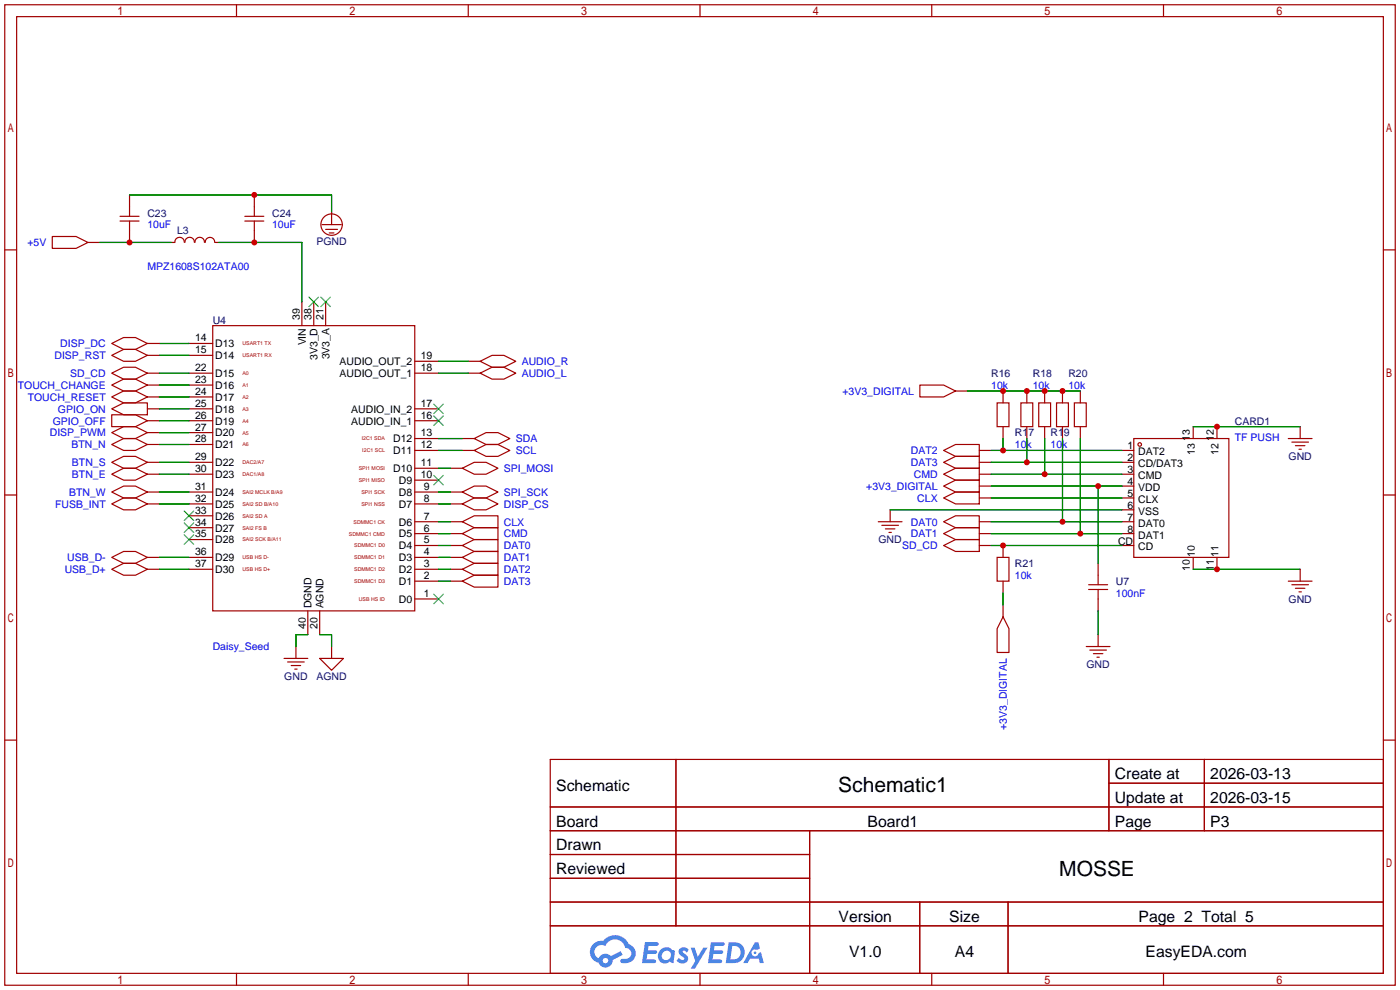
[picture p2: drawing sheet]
<svg xmlns="http://www.w3.org/2000/svg" width="299mm" height="212mm" viewBox="0 0 299 212" stroke-linecap="round" stroke-linejoin="round" font-family="sans-serif">
<g fill="none" stroke="#a10000" stroke-width=".25">
<path d="M1 1h297.2v209.6h-297.2zM3.6 3.6h292.1v204.4h-292.1zM50.5 1v2.6M100.1 1v2.6M149.6 1v2.6M199.1 1v2.6M248.7 1v2.6M1 53.4h2.6M295.7 53.4h2.5M1 105.8h2.6M295.7 105.8h2.5M1 158.2h2.6"/>
<path d="M295.7 158.2h2.5M117.6 162.3h178.1v45.7h-178.1zM117.6 172.5h178.1M117.6 177.5h178.1M144.5 162.3v35.6M173 177.5v30.5M237 162.3v15.2M237 167.4h58.7M257.4 162.3v15.2M117.6 182.6h55.4M117.6 192.8h178.1M117.6 187.7h55.4"/>
<path d="M117.6 197.9h178.1M196.6 192.8v15.2M215.4 192.8v15.2M50.5 208v2.6M100.1 208v2.6M149.6 208v2.6M199.1 208v2.6M248.7 208v2.6"/>
</g>
<g fill="#5487ff">
<path d="M145.3 202.7a1.3 1.3 0 0 1 1.9 .3l-.4 .6a.54 .54 0 0 0-.9-.2l.1 .2a1.34 1.34 0 0 1 .9 1.8 1.47 1.47 0 0 1-2.3-.1l.5-.6 .8 .5a.31 .31 0 0 0 .4-.3 .31 .31 0 0 0-.3-.4 1.12 1.12 0 0 1-.7-1.8z"/>
<path d="M147.6 202.5h.9l.6 2 1.2-2h.9l-2.7 4.6h-.9l1-1.7z"/>
<path d="M137.8 201.4h1.7a1.31 1.31 0 0 1 1.2 .2 .4 .4 0 0 1-.3 .5l-1.8 .1-.1 .9h1.6a.4 .4 0 0 1 .4 .4 .4 .4 0 0 1-.5 .4h-1.6l-.2 1.2h1.4a.46 .46 0 0 1 .5 0 .46 .46 0 0 1 .1 .5l-.4 .2h-2.6z"/>
<path d="M151.9 201.4h1.7a1.32 1.32 0 0 1 1.2 .2 .39 .39 0 0 1-.3 .5l-1.8 .1-.1 .9h1.6a.4 .4 0 0 1 .4 .4 .4 .4 0 0 1-.4 .4h-1.7l-.2 1.2h1.4a.46 .46 0 0 1 .5 0 .46 .46 0 0 1 .1 .5l-.4 .2h-2.6z"/>
<path d="M161.3 201.4h.8l.3 1.3-.6 .4a.75 .75 0 0 0-1.1 .3 .75 .75 0 0 0 .5 1 .75 .75 0 0 0 .9-.7l.5-.2 .6 2.3h-.8l-.3-.9h-1.8l-.5 .9h-1z"/>
<path d="M155.7 201.4l-.6 4.4h1.5a2.27 2.27 0 0 0 2.6-2.2 2.27 2.27 0 0 0-2.7-2.2zM156.5 202.1a1.5 1.5 0 0 1 1.8 1.6 1.5 1.5 0 0 1-1.9 1.4h-.3z"/>
<path d="M141.2 203a1.6 1.6 0 0 0-.3 2.3 1.6 1.6 0 0 0 2.3 .2l.7 .3 .3-2.4-.1-.3-.5-.1a1.58 1.58 0 0 0-2.4 0zM141.8 203.5a.98 .98 0 0 1 1.6 .4 .98 .98 0 0 1-1.1 1.3 .94 .94 0 0 1-.9-.7 .94 .94 0 0 1 .4-1z"/>
<path d="M126.8 201.8a2.37 2.37 0 0 0 1.1 4 1.54 1.54 0 0 0 1.8 1 1.54 1.54 0 0 0 1.2-1.6l2.2-1.1-.5-.8-2 1a1.57 1.57 0 0 0-2.7 .5 1.5 1.5 0 0 1-.7-2.1 1.5 1.5 0 0 1 2.2-.5 2.23 2.23 0 0 1 2.3-1.4 2.23 2.23 0 0 1 2 1.8 1.16 1.16 0 0 1 1.2 1.1 1.16 1.16 0 0 1-1.1 1.2h-.7a.47 .47 0 0 0-.5 .4 .47 .47 0 0 0 .4 .5 2.17 2.17 0 0 0 2.5-.9 2.17 2.17 0 0 0-.3-2.7l-.8-.4a3.2 3.2 0 0 0-5.5-.7l-1.1 .1zM128.8 205.3a.6 .6 0 0 1 1.2 0 .6 .6 0 0 1-1.2 0z"/>
<circle cx="161.4" cy="203.6" r=".28"/>
</g>
<g fill="none" stroke="#a10000" stroke-width=".25">
<path d="M11.2 50.5h5.1l2.5 1.3-2.5 1.3h-5.1zM18.8 51.8h2.5M25.7 47.2h4M25.7 46.2h4M27.7 41.7v4.5M27.7 47.2v4.6M36.6 51.8h.7M37.4 51.8a1.01 1.01 0 0 1 1-1.1 1.01 1.01 0 0 1 1 1.1M39.5 51.8a1.01 1.01 0 0 1 1-1.1 1.01 1.01 0 0 1 1 1.1M41.7 51.8a1.01 1.01 0 0 1 1-1.1 1.01 1.01 0 0 1 1 1.1M43.9 51.8a1.01 1.01 0 0 1 1-1.1 1.01 1.01 0 0 1 1 1.1M46 51.8h.7"/>
<path d="M52.3 47.2h4.1M52.3 46.2h4.1M54.4 41.7v4.5M54.4 47.2v4.6M68.8 48h4.1M69.6 49h2.5M70.4 49.8h1M70.9 45.5v2.5M23.9 79.8l2.5-1.3h2.6l2.5 1.3-2.5 1.2h-2.6zM23.9 73.4l2.5-1.3h2.6l2.5 1.3-2.5 1.3h-2.6zM23.9 75.9l2.5-1.2h2.6l2.5 1.2-2.5 1.3h-2.6zM31.5 73.4h2.5"/>
<path d="M31.5 75.9h2.5M31.5 79.8h2.5M40.4 73.4h5.1M40.4 75.9h5.1M40.4 79.8h5.1M45.5 69.6h43.1v61h-43.1zM64.5 64.5v5.1M67.1 64.5v5.1M69.6 64.5v5.1M88.6 79.8h5.1M88.6 77.2h5.1M100.1 79.8h2.5"/>
<path d="M100.1 77.2h2.5M102.6 79.8l2.6-1.3h2.5l2.5 1.3-2.5 1.2h-2.5zM102.6 77.2l2.6-1.3h2.5l2.5 1.3-2.5 1.3h-2.5zM23.9 87.4l2.5-1.3h5.1v2.5h-5.1zM23.9 88.6h5.1l2.5 1.3-2.5 1.3h-5.1zM23.9 92.5l2.5-1.3h2.6l2.5 1.3-2.5 1.2h-2.6zM23.9 82.3l2.5-1.3h2.6l2.5 1.3-2.5 1.3h-2.6zM23.9 84.8l2.5-1.2h2.6l2.5 1.2-2.5 1.3h-2.6zM23.9 95l2.5-1.3h2.6l2.5 1.3-2.5 1.3h-2.6zM23.9 98.8l2.5-1.3h2.6l2.5 1.3-2.5 1.3h-2.6zM31.5 82.3h2.5M31.5 84.8h2.5"/>
<path d="M31.5 87.4h2.5M31.5 89.9h2.5M31.5 92.5h2.5M31.5 95h2.5M31.5 98.8h2.5M40.4 82.3h5.1M40.4 84.8h5.1M40.4 87.4h5.1M40.4 89.9h5.1M40.4 92.5h5.1M40.4 95h5.1M40.4 98.8h5.1"/>
<path d="M88.6 87.4h5.1M88.6 89.9h5.1M88.6 93.7h5.1M88.6 96.3h5.1M98.8 93.7h2.5M98.8 96.3h2.5M101.3 93.7l2.6-1.2h2.5l2.6 1.2-2.6 1.3h-2.5zM101.3 96.3l2.6-1.3h2.5l2.6 1.3-2.6 1.2h-2.5zM196.6 82.3h5.1l2.5 1.3-2.5 1.2h-5.1zM201.7 96.3l2.5-1.3h5.1v2.5h-5.1zM201.7 98.8l2.5-1.3h5.1v2.6h-5.1zM204.2 83.6h2.6"/>
<path d="M209.3 98.8h2.5M209.3 96.3h2.5M213.1 86.1h2.5v5.1h-2.5zM214.4 83.6v2.5M214.4 91.2v2.5M218.2 86.1h2.5v5.1h-2.5zM219.5 83.6v2.5M219.5 91.2v2.5M222 86.1h2.5v5.1h-2.5zM223.3 83.6v2.5M223.3 91.2v2.5M225.8 86.1h2.5v5.1h-2.5z"/>
<path d="M227.1 83.6v2.5M227.1 91.2v2.5M229.6 86.1h2.6v5.1h-2.6zM230.9 83.6v2.5M230.9 91.2v2.5M239.8 98.8h2.5M239.8 96.3h2.5M242.3 93.7h20.3v25.4h-20.3zM255 91.2v2.5M260.1 91.2v2.5M275.3 93.7h5.1M276.1 94.5h3.6"/>
<path d="M276.9 95.2h2M277.6 96h.5M277.9 91.2v2.5M23.9 101.3l2.5-1.2h2.6l2.5 1.2-2.5 1.3h-2.6zM23.9 105.2l2.5-1.3h2.6l2.5 1.3-2.5 1.2h-2.6zM23.9 107.7l2.5-1.3h2.6l2.5 1.3-2.5 1.3h-2.6zM23.9 119.1l2.5-1.2h2.6l2.5 1.2-2.5 1.3h-2.6zM31.5 101.3h2.5M31.5 105.2h2.5M31.5 107.7h2.5M31.5 119.1h2.5M40.4 101.3h5.1"/>
<path d="M40.4 105.2h5.1M40.4 107.7h5.1M40.4 110.2h5.1M40.4 112.8h5.1M40.4 115.3h5.1M40.4 119.1h5.1M88.6 105.2h5.1M88.6 107.7h5.1M88.6 119.1h5.1M88.6 100.1h5.1M88.6 102.6h5.1M88.6 111.5h5.1"/>
<path d="M88.6 114h5.1M88.6 116.6h5.1M96.3 105.2h2.5M96.3 107.7h2.5M96.3 119.1h2.5M96.3 100.1h2.5M96.3 111.5h2.5M96.3 114h2.5M96.3 116.6h2.5M98.8 111.5l2.5-1.3h5.1v2.6h-5.1zM98.8 114l2.5-1.2h5.1v2.5h-5.1zM98.8 116.6l2.5-1.3h5.1v2.6h-5.1z"/>
<path d="M98.8 119.1l2.5-1.2h5.1v2.5h-5.1zM98.8 105.2l2.5-1.3h2.6l2.5 1.3-2.5 1.2h-2.6zM98.8 107.7l2.5-1.3h2.6l2.5 1.3-2.5 1.3h-2.6zM98.8 100.1l2.5-1.3h2.6l2.5 1.3-2.5 1.2h-2.6zM187.7 111.5h5.1M188.5 112.3h3.5M189.2 113h2.1M190 113.8h.5M190.2 109v2.5M201.7 101.3l2.5-1.2h5.1v2.5h-5.1zM201.7 103.9l2.5-1.3h5.1v2.6h-5.1zM201.7 106.4l2.5-1.2h5.1v2.5h-5.1z"/>
<path d="M201.7 111.5l2.5-1.3h5.1v2.6h-5.1zM201.7 114l2.5-1.2h5.1v2.5h-5.1zM201.7 116.6l2.5-1.3h5.1v2.6h-5.1zM209.3 101.3h2.5M209.3 111.5h2.5M209.3 114h2.5M209.3 116.6h2.5M209.3 103.9h2.5M209.3 106.4h2.5M213.1 119.1h2.5v5.1h-2.5zM214.4 116.6v2.5M239.8 101.3h2.5"/>
<path d="M239.8 111.5h2.5M239.8 114h2.5M239.8 116.6h2.5M239.8 103.9h2.5M239.8 106.4h2.5M239.8 109h2.5M255 119.1v2.6M260.1 119.1v2.6M23.9 121.7l2.5-1.3h2.6l2.5 1.3-2.5 1.2h-2.6zM31.5 121.7h2.5M40.4 121.7h5.1M63.2 138.2v2.5"/>
<path d="M65.8 130.6v5M68.3 130.6v5M70.9 138.2v2.5M88.6 121.7h5.1M88.6 124.2h5.1M88.6 128h5.1M96.3 121.7h2.5M96.3 124.2h2.5M98.8 121.7l2.5-1.3h5.1v2.5h-5.1zM98.8 124.2l2.5-1.3h5.1v2.6h-5.1zM214.4 131.8l1.2 2.6v5h-2.5v-5zM214.4 124.2v2.5"/>
<path d="M214.4 129.3v2.5M232.2 138.2h5M232.7 126h4M232.7 125h4M232.9 138.9h3.6M233.7 139.7h2M234.7 120.4v4.6M234.7 126v4.6M234.7 135.6v2.6M275.3 124.2h5.1M276.1 125h3.6M276.9 125.7h2"/>
<path d="M277.6 126.5h.5M277.9 121.7v2.5M60.7 140.7h5.1M61.5 141.5h3.5M62.2 142.2h2.1M63 143h.5M68.3 140.7h5.1l-2.5 2.6zM234.4 140.5h.5"/>
<circle cx="70.9" cy="48" r="2.29"/>
<circle cx="243.6" cy="95" r=".38"/>
</g>
<g fill="none" stroke="#3c3" stroke-width=".25">
<path d="M66 63.5l2.1 2M68.1 63.5l-2.1 2M68.6 63.5l2 2M70.6 63.5l-2 2M92.7 86.4l2 2M92.7 88.9l2 2M94.7 86.4l-2 2M94.7 88.9l-2 2M39.4 109.2l2 2.1M39.4 111.8l2 2M39.4 114.3l2 2M41.4 109.2l-2 2.1"/>
<path d="M41.4 111.8l-2 2M41.4 114.3l-2 2M92.7 101.6l2 2M94.7 101.6l-2 2M92.7 127l2 2M94.7 127l-2 2"/>
</g>
<g fill="none" stroke="#008700" stroke-width=".25">
<path d="M21.3 51.8h15.3M27.7 41.7h43.2v3.8M46.7 51.8h17.8v12.7M34 73.4h6.4M34 75.9h6.4M34 79.8h6.4M93.7 79.8h6.4M93.7 77.2h6.4M34 98.8h6.4M34 87.4h6.4M34 89.9h6.4M34 82.3h6.4"/>
<path d="M34 84.8h6.4M34 92.5h6.4M34 95h6.4M93.7 96.3h5.1M93.7 93.7h5.1M206.8 83.6h24.1M211.8 96.3h28M211.8 98.8h28M214.4 93.7v2.6M219.5 93.7v5.1M223.3 93.7v7.6M227.1 93.7v17.8"/>
<path d="M230.9 93.7v20.3M255 91.2h22.9M34 101.3h6.4M34 119.1h6.4M34 107.7h6.4M34 105.2h6.4M93.7 111.5h2.6M93.7 114h2.6M93.7 116.6h2.6M93.7 119.1h2.6M93.7 107.7h2.6M93.7 105.2h2.6"/>
<path d="M93.7 100.1h2.6M190.2 109h49.6M211.8 101.3h28M211.8 103.9h28M211.8 106.4h28M211.8 111.5h28M211.8 114h28M211.8 116.6h28M234.7 103.9v16.5M34 121.7h6.4M65.8 135.6h-2.6v2.6M68.3 135.6h2.6v2.6"/>
<path d="M93.7 121.7h2.6M93.7 124.2h2.6M214.4 126.7v2.6M234.7 130.6v5M255 121.7h22.9"/>
</g>
<g fill="#c00">
<circle cx="260.1" cy="91.2" r=".63"/>
<circle cx="260.1" cy="121.7" r=".63"/>
<circle cx="214.4" cy="96.3" r=".63"/>
<circle cx="219.5" cy="98.8" r=".63"/>
<circle cx="223.3" cy="101.3" r=".63"/>
<circle cx="234.7" cy="103.9" r=".63"/>
<circle cx="227.1" cy="111.5" r=".63"/>
<circle cx="230.9" cy="114" r=".63"/>
<circle cx="214.4" cy="116.6" r=".63"/>
<circle cx="227.1" cy="83.6" r=".63"/>
<circle cx="223.3" cy="83.6" r=".63"/>
<circle cx="219.5" cy="83.6" r=".63"/>
<circle cx="214.4" cy="83.6" r=".63"/>
<circle cx="54.4" cy="51.8" r=".63"/>
<circle cx="27.7" cy="51.8" r=".63"/>
<circle cx="54.4" cy="41.7" r=".63"/>
</g>
<g font-size="4.5">
<text x="179.2" y="169.4">Schematic1</text>
<text x="226.4" y="187.1">MOSSE</text>
</g>
<g font-size="3.4">
<text x="238.3" y="166.5">Create at</text>
<text x="258.7" y="166.5">2026-03-13</text>
<text x="118.9" y="169">Schematic</text>
<text x="238.3" y="171.6">Update at</text>
<text x="258.7" y="171.6">2026-03-15</text>
<text x="118.9" y="176.6">Board</text>
<text x="185.4" y="176.6">Board1</text>
<text x="238.3" y="176.6">Page</text>
<text x="258.7" y="176.6">P3</text>
<text x="118.9" y="181.7">Drawn</text>
<text x="118.9" y="186.8">Reviewed</text>
<text x="179.2" y="197">Version</text>
<text x="202.9" y="197">Size</text>
<text x="243.3" y="197">Page 2 Total 5</text>
<text x="181.5" y="204.6">V1.0</text>
<text x="204.1" y="204.6">A4</text>
<text x="244.8" y="204.6">EasyEDA.com</text>
</g>
<g font-size="2.2" fill="#000080">
<text x="31.5" y="46.3">C23</text>
<text x="58.2" y="46.3">C24</text>
<text x="37.8" y="50.1">L3</text>
<text x="67.6" y="52.4">PGND</text>
<text x="45.5" y="69.1">U4</text>
<text x="211.8" y="80.6">R16</text>
<text x="220.7" y="80.6">R18</text>
<text x="228.3" y="80.6">R20</text>
<text x="216.9" y="93.3">R17</text>
<text x="224.5" y="93.3">R19</text>
<text x="263.9" y="90.7">CARD1</text>
<text x="275.4" y="98.4">GND</text>
<text x="187.8" y="116.1">GND</text>
<text x="216.9" y="121.2">R21</text>
<text x="238.5" y="125">U7</text>
<text x="275.4" y="128.8">GND</text>
<text x="232.2" y="142.8">GND</text>
<text x="60.8" y="145.3">GND</text>
<text x="67.6" y="145.3">AGND</text>
</g>
<g font-size="2.2" fill="#00f">
<text x="5.9" y="52.6">+5V</text>
<text x="31.5" y="48.8">10uF</text>
<text x="58.2" y="48.8">10uF</text>
<text x="31.5" y="57.7">MPZ1608S102ATA00</text>
<text x="11.6" y="76.8">DISP_RST</text>
<text x="12.9" y="74.2">DISP_DC</text>
<text x="3.8" y="83.1">TOUCH_CHANGE</text>
<text x="15" y="80.6">SD_CD</text>
<text x="111.5" y="80.6">AUDIO_L</text>
<text x="111.5" y="78">AUDIO_R</text>
<text x="211.8" y="83.1">10k</text>
<text x="220.7" y="83.1">10k</text>
<text x="228.3" y="83.1">10k</text>
<text x="5.9" y="85.7">TOUCH_RESET</text>
<text x="12.4" y="88.2">GPIO_ON</text>
<text x="180.1" y="84.4">+3V3_DIGITAL</text>
<text x="10.7" y="93.3">DISP_PWM</text>
<text x="11.3" y="90.7">GPIO_OFF</text>
<text x="15.3" y="95.8">BTN_N</text>
<text x="110.2" y="94.5">SDA</text>
<text x="216.9" y="95.8">10k</text>
<text x="224.5" y="95.8">10k</text>
<text x="263.9" y="94.3">TF PUSH</text>
<text x="15.4" y="99.6">BTN_S</text>
<text x="107.7" y="100.9">SPI_MOSI</text>
<text x="110.2" y="97.1">SCL</text>
<text x="194.7" y="97.1">DAT2</text>
<text x="194.7" y="99.6">DAT3</text>
<text x="14.8" y="106">BTN_W</text>
<text x="15.4" y="102.2">BTN_E</text>
<text x="107.7" y="106">SPI_SCK</text>
<text x="185.1" y="104.7">+3V3_DIGITAL</text>
<text x="195.3" y="102.2">CMD</text>
<text x="196" y="107.2">CLX</text>
<text x="11.8" y="108.5">FUSB_INT</text>
<text x="107.7" y="112.3">CLX</text>
<text x="107.7" y="108.5">DISP_CS</text>
<text x="194.7" y="112.3">DAT0</text>
<text x="14.4" y="119.9">USB_D-</text>
<text x="107.7" y="114.9">CMD</text>
<text x="107.7" y="117.4">DAT0</text>
<text x="107.7" y="119.9">DAT1</text>
<text x="192.8" y="117.4">SD_CD</text>
<text x="194.7" y="114.9">DAT1</text>
<text x="13.8" y="122.5">USB_D+</text>
<text x="107.7" y="122.5">DAT2</text>
<text x="107.7" y="125">DAT3</text>
<text x="216.9" y="123.8">10k</text>
<text x="238.5" y="127.6">100nF</text>
<text x="45.5" y="139">Daisy_Seed</text>
<text x="215.2" y="156" transform="rotate(-90 215.2 156)">+3V3_DIGITAL</text>
</g>
<g font-size="2.2">
<text x="64.1" y="68.3" transform="rotate(-90 64.1 68.3)">39</text>
<text x="66.6" y="68.3" transform="rotate(-90 66.6 68.3)">38</text>
<text x="69.1" y="68.3" transform="rotate(-90 69.1 68.3)">21</text>
<text x="41.7" y="73">14</text>
<text x="41.7" y="75.5">15</text>
<text x="46" y="74.2">D13</text>
<text x="46" y="76.8">D14</text>
<text x="65.3" y="73.8" transform="rotate(-90 65.3 73.8)">VIN</text>
<text x="67.9" y="77" transform="rotate(-90 67.9 77)">3V3_D</text>
<text x="70.4" y="76.8" transform="rotate(-90 70.4 76.8)">3V3_A</text>
<text x="89.9" y="76.8">19</text>
<text x="41.7" y="79.3">22</text>
<text x="41.7" y="81.8">23</text>
<text x="46" y="80.6">D15</text>
<text x="46" y="83.1">D16</text>
<text x="72.6" y="78">AUDIO_OUT_2</text>
<text x="72.6" y="80.6">AUDIO_OUT_1</text>
<text x="89.9" y="79.3">18</text>
<text x="41.7" y="84.4">24</text>
<text x="41.7" y="86.9">25</text>
<text x="41.7" y="89.5">26</text>
<text x="46" y="85.7">D17</text>
<text x="46" y="88.2">D18</text>
<text x="75.1" y="88.2">AUDIO_IN_2</text>
<text x="89.9" y="86.9">17</text>
<text x="89.9" y="89.5">16</text>
<text x="41.7" y="92">27</text>
<text x="41.7" y="94.5">28</text>
<text x="46" y="90.7">D19</text>
<text x="46" y="93.3">D20</text>
<text x="46" y="95.8">D21</text>
<text x="75.1" y="90.7">AUDIO_IN_1</text>
<text x="84" y="94.5">D12</text>
<text x="89.9" y="93.3">13</text>
<text x="89.9" y="95.8">12</text>
<text x="254.3" y="94.2" transform="rotate(-90 254.3 94.2)">13</text>
<text x="259.4" y="94.2" transform="rotate(-90 259.4 94.2)">12</text>
<text x="41.7" y="98.4">29</text>
<text x="41.7" y="100.9">30</text>
<text x="46" y="99.6">D22</text>
<text x="84" y="97.1">D11</text>
<text x="84" y="100.9">D10</text>
<text x="89.9" y="99.6">11</text>
<text x="240.9" y="96.1">1</text>
<text x="240.9" y="98.6">2</text>
<text x="240.9" y="101.1">3</text>
<text x="243.3" y="97.3">DAT2</text>
<text x="243.3" y="99.9">CD/DAT3</text>
<text x="255.3" y="97.2" transform="rotate(-90 255.3 97.2)">13</text>
<text x="260.4" y="97.2" transform="rotate(-90 260.4 97.2)">12</text>
<text x="41.7" y="104.7">31</text>
<text x="41.7" y="107.2">32</text>
<text x="46" y="102.2">D23</text>
<text x="46" y="106">D24</text>
<text x="85.3" y="103.4">D9</text>
<text x="85.3" y="106">D8</text>
<text x="89.9" y="102.2">10</text>
<text x="90.6" y="104.7">9</text>
<text x="90.6" y="107.2">8</text>
<text x="240.9" y="103.7">4</text>
<text x="240.9" y="106.2">5</text>
<text x="243.3" y="102.4">CMD</text>
<text x="243.3" y="104.9">VDD</text>
<text x="243.3" y="107.5">CLX</text>
<text x="41.7" y="109.8">33</text>
<text x="41.7" y="112.3">34</text>
<text x="46" y="108.5">D25</text>
<text x="46" y="111.1">D26</text>
<text x="46" y="113.6">D27</text>
<text x="85.3" y="108.5">D7</text>
<text x="85.3" y="112.3">D6</text>
<text x="90.6" y="111.1">7</text>
<text x="90.6" y="113.6">6</text>
<text x="240.9" y="108.8">6</text>
<text x="240.9" y="111.3">7</text>
<text x="240.9" y="113.8">8</text>
<text x="243.3" y="110">VSS</text>
<text x="243.3" y="112.6">DAT0</text>
<text x="41.7" y="114.9">35</text>
<text x="41.7" y="118.7">36</text>
<text x="46" y="116.1">D28</text>
<text x="46" y="119.9">D29</text>
<text x="85.3" y="114.9">D5</text>
<text x="85.3" y="117.4">D4</text>
<text x="85.3" y="119.9">D3</text>
<text x="90.6" y="116.1">5</text>
<text x="90.6" y="118.7">4</text>
<text x="239" y="116.4">CD</text>
<text x="243.3" y="115.1">DAT1</text>
<text x="243.3" y="117.6">CD</text>
<text x="255.3" y="119.1" transform="rotate(-90 255.3 119.1)">10</text>
<text x="260.4" y="119.1" transform="rotate(-90 260.4 119.1)">11</text>
<text x="41.7" y="121.2">37</text>
<text x="46" y="122.5">D30</text>
<text x="85.3" y="122.5">D2</text>
<text x="85.3" y="125">D1</text>
<text x="90.6" y="121.2">3</text>
<text x="90.6" y="123.8">2</text>
<text x="254.3" y="122.1" transform="rotate(-90 254.3 122.1)">10</text>
<text x="259.4" y="122.1" transform="rotate(-90 259.4 122.1)">11</text>
<text x="66.6" y="130" transform="rotate(-90 66.6 130)">DGND</text>
<text x="69.1" y="130" transform="rotate(-90 69.1 130)">AGND</text>
<text x="85.3" y="128.8">D0</text>
<text x="90.6" y="127.6">1</text>
<text x="65.3" y="134.3" transform="rotate(-90 65.3 134.3)">40</text>
<text x="67.9" y="134.3" transform="rotate(-90 67.9 134.3)">20</text>
</g>
<g font-size="1.1" fill="#a00000">
<text x="51.8" y="73.8">USART1 TX</text>
<text x="51.8" y="76.4">USART1 RX</text>
<text x="51.8" y="80.2">A0</text>
<text x="51.8" y="82.7">A1</text>
<text x="51.8" y="85.2">A2</text>
<text x="51.8" y="87.8">A3</text>
<text x="51.8" y="90.3">A4</text>
<text x="51.8" y="92.9">A5</text>
<text x="51.8" y="95.4">A6</text>
<text x="77.3" y="94.1">I2C1 SDA</text>
<text x="51.8" y="99.2">DAC2/A7</text>
<text x="51.8" y="101.8">DAC1/A8</text>
<text x="76.7" y="100.5">SPI1 MOSI</text>
<text x="77.4" y="96.7">I2C1 SCL</text>
<text x="51.8" y="105.6">SAI2 MCLK B/A9</text>
<text x="76.7" y="103">SPI1 MISO</text>
<text x="77.3" y="105.6">SPI1 SCK</text>
<text x="51.8" y="108.1">SAI2 SD B/A10</text>
<text x="51.8" y="110.6">SAI2 SD A</text>
<text x="51.8" y="113.2">SAI2 FS B</text>
<text x="75.6" y="111.9">SDMMC1 CK</text>
<text x="77.3" y="108.1">SPI1 NSS</text>
<text x="51.8" y="115.7">SAI2 SCK B/A11</text>
<text x="51.8" y="119.5">USB HS D-</text>
<text x="74.6" y="114.5">SDMMC1 CMD</text>
<text x="75.7" y="117">SDMMC1 D0</text>
<text x="75.7" y="119.5">SDMMC1 D1</text>
<text x="51.8" y="122.1">USB HS D+</text>
<text x="75.7" y="122.1">SDMMC1 D2</text>
<text x="75.7" y="124.6">SDMMC1 D3</text>
<text x="76.7" y="128.4">USB HS ID</text>
</g>
</svg>
